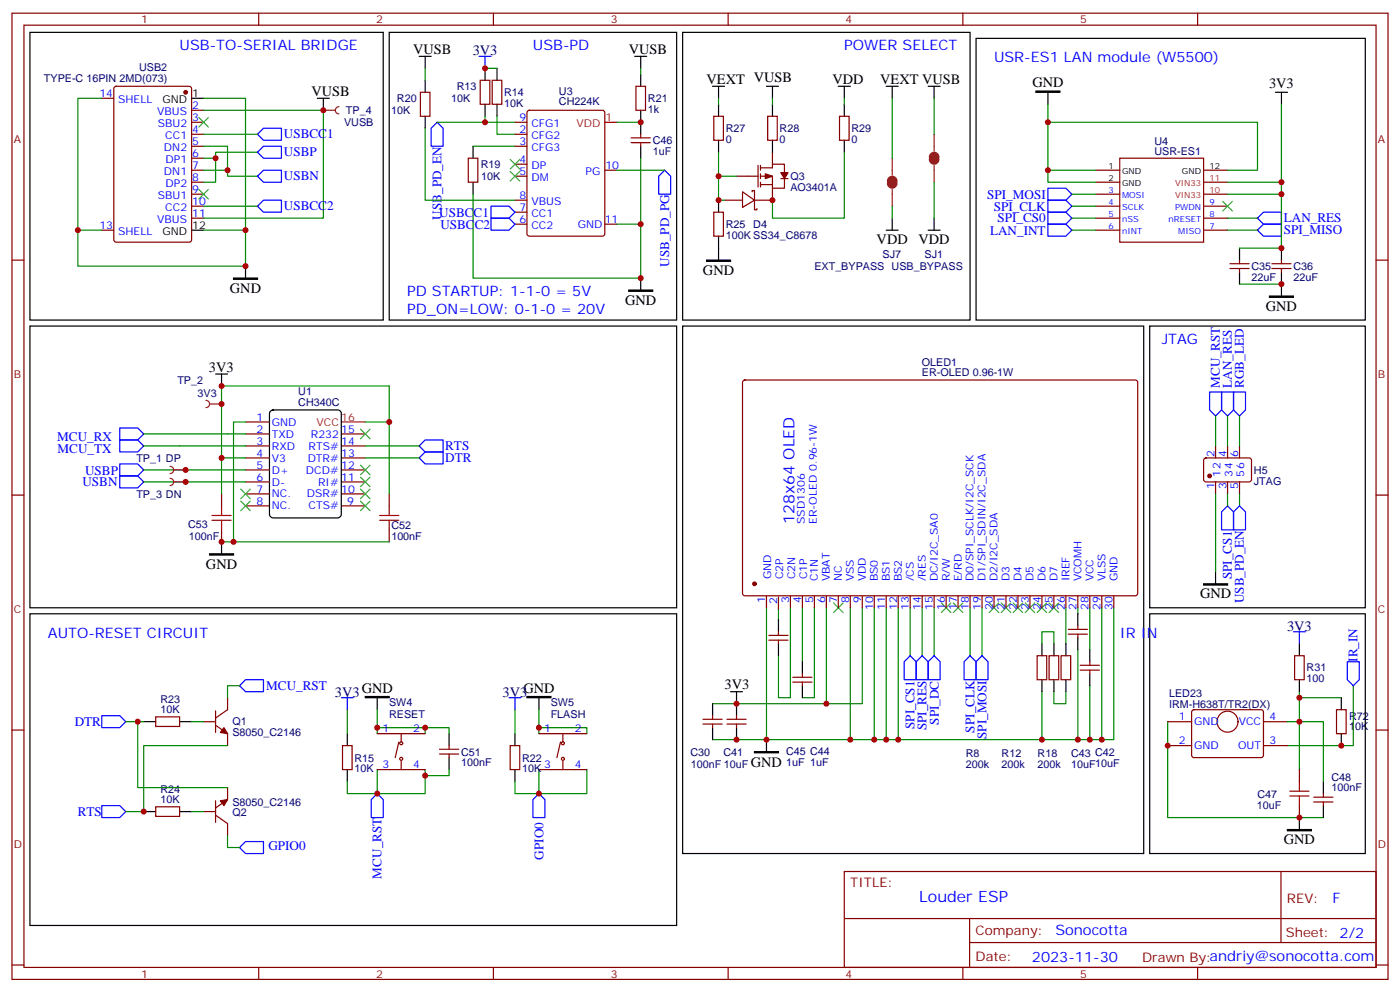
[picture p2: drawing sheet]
<svg xmlns="http://www.w3.org/2000/svg" width="412mm" height="292mm" viewBox="0 0 412 292" stroke-linecap="round" stroke-linejoin="round" font-family="sans-serif">
<g fill="none" stroke="#870000" stroke-width=".35">
<path d="M3.5 3.9h405.4v284.3h-405.4zM7.1 7.4h398.2v277.3h-398.2zM76.2 3.9v3.5M145.3 3.9v3.5M214.5 3.9v3.5M283.6 3.9v3.5M352.8 3.9v3.5M322.8 50.1h7M322.8 53.6h7M322.8 57.2h7M329.8 46.6h24.7v24.7h-24.7zM354.5 50.1h7.1"/>
<path d="M354.5 53.6h7.1M354.5 57.2h7.1M3.5 76.6h3.6M322.8 60.7h7M322.8 64.2h7M322.8 67.7h7M354.5 60.7h7.1M354.5 64.2h7.1M354.5 67.7h7.1M362.3 79h5.6M362.3 77.6h5.6M365.1 76.6v1"/>
<path d="M365.1 79v1.1M374.6 79h5.7M374.6 77.6h5.7M377.5 76.6v1M377.5 79v1.1M405.3 76.6h3.6M3.5 145.7h3.6M405.3 145.7h3.6M3.5 214.8h3.6M405.3 214.8h3.6M248.7 256.5h156.6v28.2h-156.6zM377.3 256.5v20.9"/>
<path d="M248.7 270.3h156.5M285.6 277.4h119.6M285.6 270.3v14.1M3.5 284h3.6M76.2 284.7v3.5M145.3 284.7v3.5M214.5 284.7v3.5M283.6 284.7v3.5M352.8 284.7v3.5M405.3 284h3.6"/>
</g>
<path d="M287.5 11.3h114.7v82.9h-114.7zM308.7 27.2v3.5M375.7 27.2h3.5M377.5 27.2v3.5M365.1 73v3.6M377.5 73v3.6M365.1 80.1v3.5M377.5 80.1v7" fill="none" stroke="#000" stroke-width=".35"/>
<path d="M308.7 55.4h5.3l1.7 1.8-1.7 1.7h-5.3zM308.7 58.9h5.3l1.7 1.8-1.7 1.7h-5.3zM308.7 62.4h5.3l1.7 1.8-1.7 1.8h-5.3zM308.7 66h5.3l1.7 1.7-1.7 1.8h-5.3zM370.4 67.7l1.8-1.7h5.3v3.5h-5.3zM370.4 64.2l1.8-1.8h5.3v3.6h-5.3z" fill="none" stroke="#00f" stroke-width=".35"/>
<path d="M305.2 26.8h7v.4h-7zM373.9 87.1h7.1v.4h-7.1z" fill="#000" stroke="#000" stroke-width=".35"/>
<g fill="none" stroke="#008700" stroke-width=".35">
<path d="M308.7 30.7v19.4h14.1M308.7 36h61.7v14.1h-8.8M377.5 30.7v22.9h-15.9M308.7 50.1v3.5h14.1M315.7 57.2h7.1M377.5 53.6v3.6h-15.9M377.5 57.2v15.8h-12.4M315.7 60.7h7.1M315.7 64.2h7.1M315.7 67.7h7.1M361.6 64.2h8.8M361.6 67.7h8.8"/>
<path d="M365.1 83.6h12.4"/>
</g>
<path d="M360.2 59.3l2.8 2.8M363 59.3l-2.8 2.8" fill="none" stroke="#3c3" stroke-width=".35"/>
<path d="M60.7 117.8a1.06 1.06 0 0 1 1 1.1 1.06 1.06 0 0 1-1 1M61.7 118.9h3.6" fill="none" stroke="#8c2424" stroke-width=".35"/>
<circle cx="65.3" cy="118.9" r=".18" fill="#8c2424"/>
<g fill="none" stroke="#008700" stroke-width=".35">
<path d="M30 28.9h-7.1v38.8h7.1M60 28.9h12.3v38.8M60 32.5h35.2v31.7h-35.2M60 39.5h15.8M125.2 37.7v21.2h26.5M142.9 34.2v1.8h-14.1M142.9 36h8.8M142.9 20.1h3.5M146.4 34.2v5.3h5.3M181.7 36h7M60 43h7v8.9h8.8M60 46.6h3.5"/>
<path d="M60 50.1h7M75.8 44.8h-12.3v8.8h-3.5M139.3 57.2v24.6h49.4v-15.8h-7M139.3 43h12.4M181.7 50.1h14.1M188.7 46.6v19.4M22.9 67.7v10.6h49.4v-10.6h-12.3M60 60.7h15.8M42.3 127.7h30M42.3 131.2h30M42.3 138.3h30M65.3 134.8v10.5"/>
<path d="M72.3 124.2h-3.5v35.3M107.6 124.2h7.1v-10.6h-49.4v21.2h7M107.6 131.2h15.9M107.6 134.8h15.9M114.7 124.2v21.1M358.1 122.4v8.8M361.6 122.4v8.8M365.1 122.4v8.8M42.3 141.8h30M65.3 159.5h49.4M358.1 145.3v23M361.6 145.3v3.6"/>
<path d="M365.1 145.3v3.6M225.8 178.9v38.8h102.3v-38.8M229.3 179.2v3.2M232.8 178.9v26.4h-3.5v-12.3M236.4 178.9v15.8M239.9 178.9v26.4h-3.5M243.4 178.9v28.2h-33.5M250.5 178.9v38.8M254 178.9v28.2h-10.6M257.5 178.9v38.8M261.1 178.9v38.8M264.6 178.9v38.8"/>
<path d="M268.1 178.9v14.1M271.6 178.9v14.1M275.2 178.9v14.1M285.8 178.9v14.1M289.3 178.9v14.1M314 178.9v10.5M317.5 178.9v1.7M321 178.9v12.3M324.6 178.9v38.8M306.9 189.4v-3.5h3.5v3.5M317.5 191.2v26.5M37 212.4h5.3"/>
<path d="M40.6 212.4v19.4h26.4M56.4 212.4h3.6M67 219.4h-24.7v19.4h-5.3M70.6 201.8h-3.6v3.5M102.3 208.8v7.1M111.1 214.1h14.1v1.8M111.1 208.8v7.1M125.2 214.1h7.1v1.8M151.7 208.8v7.1M158.7 214.1h14.2v1.8M158.7 208.8v7.1M209.9 217.7h15.9"/>
<path d="M306.9 203.6v14.1M310.4 203.6v3.5h3.6v-3.5M321 201.8v15.9M56.4 238.8h3.6M102.3 230v3.5h8.8M111.1 226.5v7h14.1v-7M132.3 226.5v1.7h-7.1M151.7 230v3.5h7M158.7 226.5v7h14.2v-7M67 245.9v3.5h3.6"/>
</g>
<g fill="none" stroke="#000" stroke-width=".35">
<path d="M8.8 9.5h104.1v84.7h-104.1zM114.7 9.5h84.6v84.7h-84.6zM123.5 16.6h3.5M125.2 16.6v3.5M187 16.6h3.5M188.7 16.6v3.5M56.4 28.9h3.6M93.5 28.9h3.5M95.2 28.9v3.6M125.2 23.6v3.6M125.2 34.2v3.5M142.9 20.1v3.5"/>
<path d="M142.9 30.7v3.5M146.4 20.1v3.5M146.4 30.7v3.5M188.7 21.9v3.5M188.7 32.5v7M139.3 43v3.6M139.3 53.6v3.6M188.7 43v3.6M56.4 67.7h3.6M72.3 78.3v3.5M8.8 96h190.5v82.9h-190.5zM188.7 81.8v3.6"/>
<path d="M201.1 96h135.8v155.2h-135.8zM338.7 96h63.5v82.9h-63.5zM63.5 110.1h3.5M65.3 110.1v3.5M79.6 121.1l.8-.5h19.1l.8 .5 .2 .6v29.6l-.4 .9-.6 .2h-19.1l-.8-.5-.2-.6v-29.6zM65.3 159.5v3.5M358.1 168.3v3.5M8.8 180.6h190.5v91.7h-190.5zM229.3 182.4v3.5M229.3 189.4v3.6M236.4 194.7v3.6M306.9 189.4v3.6"/>
<path d="M310.4 189.4v3.6M314 189.4v3.6M317.5 180.6v3.5M317.5 187.7v3.5M321 191.2v3.5M321 198.3v3.5M42.3 212.4h3.6M52.9 212.4h3.5M102.3 215.9v3.5M111.1 205.3v3.5M132.3 215.9v3.5M151.7 215.9v3.5"/>
<path d="M158.7 205.3v3.5M209.9 207.1v3.5M209.9 214.1v3.6M215.2 203.6h3.5M217 203.6v7M217 214.1v3.6M225.8 217.7v3.5M236.4 201.8v3.5M306.9 200v3.6M310.4 200v3.6M314 200v3.6M42.3 238.8h3.6"/>
<path d="M52.9 238.8h3.5M102.3 226.5v3.5M132.3 223v3.5M151.7 226.5v3.5"/>
</g>
<g fill="none" stroke="#870000" stroke-width=".35">
<path d="M30 28.9h3.5M33.7 25.6l.5-.2h21.5l.7 .4v44.8l-.4 .6-21.8 .1-.6-.5-.1-44.7zM56.4 32.5h3.6M56.4 36h3.6M56.4 39.5h3.6M123.8 27.2h2.8v7h-2.8zM141.5 23.6h2.8v7.1h-2.8zM145 23.6h2.8v7.1h-2.8zM151.7 36h3.5M151.7 39.5h3.5M155.5 32.7l.4-.2h21.5l.7 .4 .1 35.9-.5 .6-21.8 .1-.6-.5-.1-35.8zM187.3 25.4h2.8v7.1h-2.8z"/>
<path d="M188.7 39.5v1.1M56.4 43h3.6M56.4 46.6h3.6M56.4 50.1h3.6M56.4 53.6h3.6M56.4 57.2h3.6M137.9 46.6h2.9v7h-2.9zM151.7 43h3.5M151.7 48.3h3.5M151.7 51.9h3.5M151.7 58.9h3.5M178.2 50.1h3.5"/>
<path d="M185.9 42h5.7M185.9 40.6h5.7M188.7 42v1M30 67.7h3.5M56.4 60.7h3.6M56.4 64.2h3.6M151.7 66h3.5M151.7 62.4h3.5M178.2 66h3.5M219 112l.4-.2 115.3 .1 .4 .6v62.4l-.7 .4h-115.2l-.5-.7v-62.1zM72.3 127.7h7.1M72.3 131.2h7.1"/>
<path d="M72.3 134.8h7.1M72.3 138.3h7.1M72.3 124.2h7.1M100.5 127.7h7.1M100.5 131.2h7.1M100.5 134.8h7.1M100.5 138.3h7.1M354.8 135l.4-.2h13l.5 .7-.1 5.9-.7 .4h-12.9l-.5-.7v-5.6zM358.1 131.2v3.6M361.6 131.2v3.6M365.1 131.2v3.6M65.3 145.3v3.6"/>
<path d="M65.3 155.9v3.6M72.3 141.8h7.1M72.3 145.3h7.1M72.3 148.9h7.1M100.5 141.8h7.1M100.5 145.3h7.1M100.5 148.9h7.1M114.7 145.3v3.6M114.7 155.9v3.6M358.1 141.8v3.5M361.6 141.8v3.5M365.1 141.8v3.5"/>
<path d="M225.8 175.3v3.6M229.3 175.7v3.5M232.8 175.3v3.6M236.4 175.3v3.6M239.9 175.3v3.6M243.4 175.3v3.6M246.9 175.3v3.6M250.5 175.3v3.6M254 175.3v3.6M257.5 175.3v3.6M261.1 175.3v3.6M264.6 175.3v3.6"/>
<path d="M268.1 175.3v3.6M271.6 175.3v3.6M275.2 175.3v3.6M278.7 175.3v3.6M282.2 175.3v3.6M285.8 175.3v3.6M289.3 175.3v3.6M292.8 175.3v3.6M296.3 175.3v3.6M299.9 175.3v3.6M303.4 175.3v3.6M306.9 175.3v3.6"/>
<path d="M310.4 175.3v3.6M314 175.3v3.6M317.5 175.3v3.6M321 175.3v3.6M324.6 175.3v3.6M328.1 175.3v3.6M226.5 188.4h5.6M226.5 187h5.6M229.3 185.9v1.1M229.3 188.4v1M233.5 199.3h5.7M236.4 198.3v1"/>
<path d="M305.5 193h2.8v7h-2.8zM309 193h2.9v7h-2.9zM312.6 193h2.8v7h-2.8zM314.7 185.2h5.6M314.7 186.6h5.6M317.5 184.1v1.1M317.5 186.6v1.1M318.2 195.8h5.6M318.2 197.2h5.6M321 194.7v1.1M321 197.2v1.1M45.9 211h7v2.8h-7z"/>
<path d="M60 212.4h3.5M63.5 213.4l3.5 2.5v3.5M63.5 209.2v6.3M67 205.3v3.5l-3.5 2.5M100.9 219.4h2.8v7.1h-2.8zM111.1 215.9h14.1M117.5 218.4l-1.1 4.6M118.2 215.9v2.5M132.3 219.4v1.1M150.3 219.4h2.8v7.1h-2.8zM158.7 215.9h14.2M165.1 218.4l-1.1 4.6"/>
<path d="M165.8 215.9v2.5M207.1 213.1h5.6M207.1 211.7h5.6M209.9 210.6v1.1M209.9 213.1v1M214.1 213.1h5.7M214.1 211.7h5.7M217 210.6v1.1M217 213.1v1M233.5 200.7h5.7M236.4 200.7v1.1M45.9 237.4h7v2.8h-7z"/>
<path d="M60 238.8h3.5M63.5 239.9l3.5 2.5v3.5M63.5 235.7v6.3M67 231.8v3.5l-3.5 2.5M111.1 226.5h14.1M118.2 224v2.5M129.5 221.9h5.6M129.5 220.5h5.6M132.3 221.9v1.1M158.7 226.5h14.2M165.8 224v2.5"/>
<circle cx="118.2" cy="218.7" r=".44"/>
<circle cx="165.8" cy="218.7" r=".44"/>
<circle cx="118.2" cy="223.3" r=".44"/>
<circle cx="165.8" cy="223.3" r=".44"/>
</g>
<g fill="none" stroke="#3c3" stroke-width=".35">
<path d="M58.6 34.6l2.8 2.8M61.4 34.6l-2.8 2.8M58.6 55.7l2.8 2.9M61.4 55.7l-2.8 2.9M150.3 50.4l2.8 2.9M150.3 46.9l2.8 2.8M153.1 50.4l-2.8 2.9M153.1 46.9l-2.8 2.8M106.2 126.3l2.8 2.8M106.2 136.9l2.8 2.8M109 126.3l-2.8 2.8M109 136.9l-2.8 2.8"/>
<path d="M70.9 147.5l2.8 2.8M70.9 143.9l2.8 2.9M73.7 147.5l-2.8 2.8M73.7 143.9l-2.8 2.9M106.2 140.4l2.8 2.8M106.2 143.9l2.8 2.9M106.2 147.5l2.8 2.8M109 140.4l-2.8 2.8M109 143.9l-2.8 2.9M109 147.5l-2.8 2.8M245.5 177.4l2.9 2.9M248.4 177.4l-2.9 2.9"/>
<path d="M277.3 177.4l2.8 2.9M280.1 177.4l-2.8 2.9M280.8 177.4l2.8 2.9M283.6 177.4l-2.8 2.9M291.4 177.4l2.8 2.9M294.2 177.4l-2.8 2.9M294.9 177.4l2.8 2.9M297.7 177.4l-2.8 2.9M298.4 177.4l2.9 2.9M301.3 177.4l-2.9 2.9M302 177.4l2.8 2.9M304.8 177.4l-2.8 2.9"/>
<path d="M305.5 177.4l2.8 2.9M308.3 177.4l-2.8 2.9M309 177.4l2.9 2.9M311.9 177.4l-2.9 2.9"/>
</g>
<g fill="none" stroke="#00f" stroke-width=".35">
<path d="M141.1 16.6h3.5M142.9 16.6v3.5M75.8 39.5l1.8-1.8h5.3v3.6h-5.3zM128.8 36l1.7 1.7v5.3h-3.5v-5.3zM75.8 44.8l1.8-1.8h5.3v3.6h-5.3zM75.8 51.9l1.8-1.8h5.3v3.5h-5.3zM195.8 50.1l1.8 1.8v5.3h-3.6v-5.3zM75.8 60.7l1.8-1.8h5.3v3.5h-5.3zM144.6 64.2h5.3l1.8 1.8-1.8 1.7h-5.3zM144.6 60.7h5.3l1.8 1.7-1.8 1.8h-5.3zM356.3 115.4h3.5v5.2l-1.7 1.8-1.8-1.8zM359.8 115.4h3.6v5.2l-1.8 1.8-1.8-1.8z"/>
<path d="M363.4 115.4h3.5v5.2l-1.8 1.8-1.7-1.8zM35.3 136.5h5.3l1.7 1.8-1.7 1.8h-5.3zM35.3 129.5h5.3l1.7 1.7-1.7 1.8h-5.3zM35.3 125.9h5.3l1.7 1.8-1.7 1.8h-5.3zM123.5 134.8l1.7-1.8h5.3v3.5h-5.3zM123.5 131.2l1.7-1.7h5.3v3.5h-5.3zM35.3 140.1h5.3l1.7 1.7-1.7 1.8h-5.3zM361.6 148.9l1.8 1.7v5.3h-3.6v-5.3zM365.1 148.9l1.8 1.7v5.3h-3.5v-5.3zM268.1 193l1.8 1.7v5.3h-3.6v-5.3zM271.6 193l1.8 1.7v5.3h-3.5v-5.3zM275.2 193l1.7 1.7v5.3h-3.5v-5.3z"/>
<path d="M285.8 193l1.7 1.7v5.3h-3.5v-5.3zM287.5 194.7l1.8-1.7 1.7 1.7v5.3h-3.5zM30 210.6h5.3l1.7 1.8-1.7 1.7h-5.3zM70.6 201.8l1.7-1.8h5.3v3.6h-5.3zM100.5 205.3h3.6M102.3 205.3v3.5M149.9 205.3h3.6M151.7 205.3v3.5M30 237.1h5.3l1.7 1.7-1.7 1.8h-5.3zM111.1 233.5l1.8 1.8v5.3h-3.5v-5.3zM158.7 233.5l1.8 1.8v5.3h-3.5v-5.3zM70.6 249.4l1.7-1.8h5.3v3.6h-5.3z"/>
</g>
<path d="M68.8 81.8h7v.4h-7zM185.2 85.4h7.1v.3h-7.1zM61.7 163h7.1v.3h-7.1zM354.5 171.8h7.1v.4h-7.1zM107.6 205h7.1v.3h-7.1zM155.2 205h7.1v.3h-7.1zM222.2 221.2h7.1v.3h-7.1z" fill="#000" stroke="#000" stroke-width=".35"/>
<g fill="#870000" stroke="#870000" stroke-width=".35">
<path d="M66 214.1l1 1.8-2.1-.4z"/>
<path d="M64.9 235.7l2.1-.4-1 1.8z"/>
<circle cx="222.2" cy="171.8" r=".53"/>
<circle cx="356.3" cy="140.1" r=".53"/>
<circle cx="54.7" cy="27.2" r=".53"/>
</g>
<path d="M178.2 36h3.5M100.5 124.2h7.1" fill="none" stroke="#f00" stroke-width=".35"/>
<path d="M62.4 153.1h5.7M62.4 151.7h5.7M65.3 148.9v2.8M65.3 153.1v2.8M111.8 153.1h5.7M111.8 151.7h5.7M114.7 148.9v2.8M114.7 153.1v2.8" fill="none" stroke="#a10000" stroke-width=".35"/>
<path d="M50.1 137.2a1.06 1.06 0 0 1 1.1 1.1 1.06 1.06 0 0 1-1.1 1M51.2 138.3h3.5" fill="none" stroke="#8c2424" stroke-width=".35"/>
<circle cx="54.7" cy="138.3" r=".18" fill="#8c2424"/>
<path d="M50.1 140.8a1.06 1.06 0 0 1 1.1 1 1.06 1.06 0 0 1-1.1 1.1M51.2 141.8h3.5" fill="none" stroke="#8c2424" stroke-width=".35"/>
<circle cx="54.7" cy="141.8" r=".18" fill="#8c2424"/>
<path d="M95.2 32.5h3.6M99.8 31.4a1.06 1.06 0 0 0-1 1.1 1.06 1.06 0 0 0 1 1" fill="none" stroke="#8c2424" stroke-width=".35"/>
<circle cx="95.3" cy="32.5" r=".18" fill="#8c2424"/>
<g fill="none" stroke="#008700" stroke-width=".35">
<path d="M125.2 20.1v3.5M188.7 20.1v1.8M211.7 28.9v1.8M227.5 28.9v1.8M248.7 28.9v1.8M262.8 28.9v17.7M275.2 28.9v10.6M211.7 44.8v7.1M217 51.9h-5.3v7h1.7M248.7 44.8v19.4h-21.2v-5.3M275.2 53.6v10.6M262.8 60.7v3.5"/>
<path d="M344 212.4v28.2h45.8M379.2 212.4h10.6v17.6M382.8 205.3h12.3M382.8 203.6v22.9M398.6 201.8v17.6h-19.4"/>
</g>
<g fill="none" stroke="#000" stroke-width=".35">
<path d="M201.1 9.5h84.7v84.7h-84.7zM209.9 25.4h3.5M211.7 25.4v3.5M211.7 30.7v3.5M225.8 25.4h3.5M227.5 25.4v3.5M227.5 30.7v3.5M246.9 25.4h3.6M248.7 25.4v3.5M248.7 30.7v3.5M261.1 25.4h3.5M262.8 25.4v3.5"/>
<path d="M273.4 25.4h3.5M275.2 25.4v3.5M211.7 41.3v3.5M211.7 58.9v3.5M227.5 41.3v3.5M248.7 41.3v3.5M211.7 69.5v7.1M261.1 67.7h3.5M262.8 64.2v3.5M273.4 67.7h3.5M275.2 64.2v3.5M338.7 180.6h63.5v70.6h-63.5z"/>
<path d="M382.8 189.4v3.6M382.8 200v3.6M395.1 205.3v3.5M395.1 215.9v3.5M389.8 230v3.5M389.8 237.1v3.5M382.8 240.6v3.5"/>
</g>
<g fill="none" stroke="#870000" stroke-width=".35">
<path d="M210.3 34.2h2.8v7.1h-2.8zM226.1 34.2h2.9v7.1h-2.9zM247.3 34.2h2.8v7.1h-2.8zM213.4 58.9h5.3M217 51.9h6.3M218.7 56.4l3.5 2.5-3.5 2.1zM221.5 56.4v-.3h.7v2.8M222.2 58.9v2.8h.8v-.3M223.3 48.7v6.3M224 49.4h3.5v-1.1h3.6v2.5M224 51.9h3.5v3.5M224 54.3h3.5"/>
<path d="M224 48.7v1.4M224 51.2v1.4M224 53.6v1.4M227.5 55.4v3.5h-5.3M227.5 44.8v3.5M230 52.6h2.1M231.1 52.6v2.8h-3.6M210.3 62.4h2.8v7.1h-2.8zM381.4 193h2.8v7h-2.8zM344 212.4h7M344 219.4h7M351.2 209.1l.5-.3 20 .1 .5 .6-.1 13-.6 .5-20.1-.1-.4-.7v-12.7z"/>
<path d="M372.2 212.4h7M372.2 219.4h7M393.7 208.8h2.8v7.1h-2.8zM382.8 226.5v3.5M382.8 237.1v3.5M387 234.6h5.6M387 236h5.6M389.8 233.5v1.1M389.8 236v1.1"/>
<circle cx="361.6" cy="212.4" r="3.1"/>
</g>
<path d="M208.1 76.6h7.1v.3h-7.1zM379.2 244.1h7.1v.4h-7.1z" fill="#000" stroke="#000" stroke-width=".35"/>
<g fill="#870000" stroke="#870000" stroke-width=".35">
<path d="M225.4 51.2l2.1 .7-2.1 .7z"/>
<path d="M230 50.8h2.1l-1 1.8z"/>
</g>
<path d="M262.1 53.3a.71 .71 0 0 1 .7-.7 .71 .71 0 0 1 .7 .7M262.1 54a.71 .71 0 0 0 .7 .7 .71 .71 0 0 0 .7-.7M274.5 46.2a.71 .71 0 0 1 .7-.7 .71 .71 0 0 1 .7 .7M274.5 46.9a.71 .71 0 0 0 .7 .7 .71 .71 0 0 0 .7-.7" fill="none" stroke="#8c2424" stroke-width="1.8"/>
<path d="M275.2 39.5v4.9M262.8 46.6v4.9M262.8 55.7v5M275.2 48.7v4.9" fill="none" stroke="#8c2424" stroke-width=".35"/>
<path d="M379.9 234.2h5.7M379.9 232.8h5.7M382.8 230v2.8M382.8 234.2v2.9" fill="none" stroke="#a10000" stroke-width=".35"/>
<path d="M381 185.9h3.5M382.8 185.9v3.5M396.9 194.7h3.5v5.3l-1.8 1.8-1.7-1.8z" fill="none" stroke="#00f" stroke-width=".35"/>
<g fill="#c00">
<circle cx="308.7" cy="50.1" r=".88"/>
<circle cx="308.7" cy="36" r=".88"/>
<circle cx="377.5" cy="53.6" r=".88"/>
<circle cx="377.5" cy="57.1" r=".88"/>
<circle cx="377.5" cy="73" r=".88"/>
<circle cx="377.5" cy="83.6" r=".88"/>
<circle cx="65.3" cy="118.9" r=".88"/>
<circle cx="306.9" cy="217.7" r=".88"/>
<circle cx="264.6" cy="217.7" r=".88"/>
<circle cx="261.1" cy="217.7" r=".88"/>
<circle cx="257.5" cy="217.7" r=".88"/>
<circle cx="250.5" cy="217.7" r=".88"/>
<circle cx="243.4" cy="207.1" r=".88"/>
<circle cx="217" cy="207.1" r=".88"/>
<circle cx="217" cy="217.7" r=".88"/>
<circle cx="324.6" cy="217.7" r=".88"/>
<circle cx="321" cy="217.7" r=".88"/>
<circle cx="317.5" cy="217.7" r=".88"/>
<circle cx="225.8" cy="217.7" r=".88"/>
<circle cx="158.8" cy="233.5" r=".88"/>
<circle cx="111.1" cy="233.5" r=".88"/>
<circle cx="22.9" cy="67.7" r=".88"/>
<circle cx="72.3" cy="78.3" r=".88"/>
<circle cx="72.3" cy="67.7" r=".88"/>
<circle cx="95.3" cy="32.5" r=".88"/>
<circle cx="63.5" cy="46.6" r=".88"/>
<circle cx="67" cy="50.1" r=".88"/>
<circle cx="42.3" cy="238.8" r=".88"/>
<circle cx="40.6" cy="212.4" r=".88"/>
<circle cx="158.8" cy="214.1" r=".88"/>
<circle cx="111.1" cy="214.1" r=".88"/>
<circle cx="125.2" cy="214.1" r=".88"/>
<circle cx="125.2" cy="228.2" r=".88"/>
<circle cx="65.3" cy="134.8" r=".88"/>
<circle cx="65.3" cy="159.5" r=".88"/>
<circle cx="114.7" cy="124.2" r=".88"/>
<circle cx="68.8" cy="159.5" r=".88"/>
<circle cx="142.9" cy="36" r=".88"/>
<circle cx="188.7" cy="81.8" r=".88"/>
<circle cx="188.7" cy="66" r=".88"/>
<circle cx="188.7" cy="36" r=".88"/>
<circle cx="142.9" cy="20.1" r=".88"/>
<circle cx="65.3" cy="113.6" r=".88"/>
<circle cx="54.7" cy="138.3" r=".88"/>
<circle cx="54.7" cy="141.8" r=".88"/>
<circle cx="227.5" cy="58.9" r=".88"/>
<circle cx="211.7" cy="58.9" r=".88"/>
<circle cx="211.7" cy="51.9" r=".88"/>
<circle cx="382.8" cy="205.3" r=".88"/>
<circle cx="395.1" cy="219.4" r=".88"/>
<circle cx="382.8" cy="212.4" r=".88"/>
<circle cx="344" cy="219.4" r=".88"/>
<circle cx="382.8" cy="240.6" r=".88"/>
</g>
<g font-size="4.6" fill="#00f">
<text x="234.1" y="154.2" transform="rotate(-90 234.1 154.2)">128x64 OLED</text>
<text x="270.8" y="265.5">Louder ESP</text>
</g>
<g font-size="4.2" fill="#00f">
<text x="52.9" y="14.8">USB-TO-SERIAL BRIDGE</text>
<text x="157" y="14.8">USB-PD</text>
<text x="248.7" y="14.8">POWER SELECT</text>
<text x="292.8" y="18.3">USR-ES1 LAN module (W5500)</text>
<text x="119.9" y="87.1">PD STARTUP: 1-1-0 = 5V</text>
<text x="119.9" y="92.4">PD_ON=LOW: 0-1-0 = 20V</text>
<text x="342.2" y="101.2">JTAG</text>
<text x="14.1" y="187.7">AUTO-RESET CIRCUIT</text>
<text x="329.8" y="187.7">IR IN</text>
<text x="392.5" y="265.7">F</text>
<text x="310.9" y="275.3">Sonocotta</text>
<text x="304" y="283.1">2023-11-30</text>
</g>
<g font-size="4.2">
<text x="121.7" y="15.9">VUSB</text>
<text x="185.2" y="15.9">VUSB</text>
<text x="91.7" y="28.2">VUSB</text>
<text x="208.1" y="24.7">VEXT VUSB</text>
<text x="245.2" y="24.7">VDD</text>
<text x="259.3" y="24.7">VEXT VUSB</text>
<text x="304.1" y="25.7">GND</text>
<text x="373.8" y="26">3V3</text>
<text x="258.2" y="71.8">VDD</text>
<text x="270.6" y="71.8">VDD</text>
<text x="207.1" y="80.9">GND</text>
<text x="67.7" y="86.2">GND</text>
<text x="184.1" y="89.7">GND</text>
<text x="372.9" y="91.5">GND</text>
<text x="61.5" y="109.4">3V3</text>
<text x="60.7" y="167.3">GND</text>
<text x="353.5" y="176.1">GND</text>
<text x="106.5" y="203.9">GND</text>
<text x="154.2" y="203.9">GND</text>
<text x="213.4" y="202.8">3V3</text>
<text x="221.2" y="225.6">GND</text>
<text x="378.2" y="248.4">GND</text>
</g>
<g font-size="4.2" fill="#000080">
<text x="139.2" y="16.3">3V3</text>
<text x="379.1" y="185.6">3V3</text>
<text x="98.7" y="205">3V3</text>
<text x="148.1" y="205">3V3</text>
</g>
<g font-size="3.9" fill="#00f">
<text x="83.6" y="40.7">USBCC1</text>
<text x="83.6" y="46">USBP</text>
<text x="83.6" y="53">USBN</text>
<text x="290.8" y="58.4">SPI_MOSI</text>
<text x="83.6" y="61.9">USBCC2</text>
<text x="129.4" y="63.7">USBCC1</text>
<text x="130" y="64.7" transform="rotate(-90 130 64.7)">USB_PD_EN</text>
<text x="292.8" y="62">SPI_CLK</text>
<text x="293.8" y="65.5">SPI_CS0</text>
<text x="378.2" y="65.4">LAN_RES</text>
<text x="129.7" y="67.4">USBCC2</text>
<text x="291.6" y="69">LAN_INT</text>
<text x="378.2" y="68.9">SPI_MISO</text>
<text x="197.1" y="78.6" transform="rotate(-90 197.1 78.6)">USB_PD_PG</text>
<text x="359.3" y="114.1" transform="rotate(-90 359.3 114.1)">MCU_RST</text>
<text x="362.8" y="114.1" transform="rotate(-90 362.8 114.1)">LAN_RES</text>
<text x="366.4" y="114.1" transform="rotate(-90 366.4 114.1)">RGB_LED</text>
<text x="16.9" y="129.8">MCU_RX</text>
<text x="17" y="133.3">MCU_TX</text>
<text x="131.1" y="135.9">DTR</text>
<text x="131.1" y="132.4">RTS</text>
<text x="24.3" y="143.1">USBN</text>
<text x="25.1" y="139.7">USBP</text>
<text x="362.9" y="170.4" transform="rotate(-90 362.9 170.4)">SPI_CS1</text>
<text x="366.4" y="177.5" transform="rotate(-90 366.4 177.5)">USB_PD_EN</text>
<text x="399.9" y="194.8" transform="rotate(-90 399.9 194.8)">IR_IN</text>
<text x="78.4" y="202.9">MCU_RST</text>
<text x="22" y="213.6">DTR</text>
<text x="269.4" y="214.5" transform="rotate(-90 269.4 214.5)">SPI_CS1</text>
<text x="272.9" y="215" transform="rotate(-90 272.9 215)">SPI_RES</text>
<text x="276.6" y="213.3" transform="rotate(-90 276.6 213.3)">SPI_DC</text>
<text x="287" y="215.6" transform="rotate(-90 287 215.6)">SPI_CLK</text>
<text x="290.6" y="217.5" transform="rotate(-90 290.6 217.5)">SPI_MOSI</text>
<text x="22.9" y="240.1">RTS</text>
<text x="79.1" y="250.1">GPIO0</text>
<text x="160.1" y="253" transform="rotate(-90 160.1 253)">GPIO0</text>
<text x="112.4" y="258.5" transform="rotate(-90 112.4 258.5)">MCU_RST</text>
</g>
<g font-size="3.9" fill="#800">
<text x="250.5" y="261.1">TITLE:</text>
<text x="379.1" y="265.7">REV:</text>
<text x="287.4" y="275.3">Company:</text>
<text x="378.7" y="275.9">Sheet: 2/2</text>
<text x="287.4" y="282.9">Date:</text>
<text x="336.4" y="283">Drawn By:andriy@sonocotta.com</text>
</g>
<g font-size="3.2" fill="#800">
<text x="41.6" y="6.9">1</text>
<text x="110.8" y="6.9">2</text>
<text x="179.9" y="6.9">3</text>
<text x="249.1" y="6.9">4</text>
<text x="318.2" y="6.9">5</text>
<text x="4.1" y="42">A</text>
<text x="405.9" y="42">A</text>
<text x="4.1" y="111.1">B</text>
<text x="405.9" y="111.1">B</text>
<text x="4.1" y="180.3">C</text>
<text x="405.9" y="180.3">C</text>
<text x="4.1" y="249.4">D</text>
<text x="405.9" y="249.4">D</text>
<text x="41.6" y="287.7">1</text>
<text x="110.8" y="287.7">2</text>
<text x="179.9" y="287.7">3</text>
<text x="249.1" y="287.7">4</text>
<text x="318.2" y="287.7">5</text>
</g>
<g font-size="3.2" fill="#000080">
<text x="41" y="21">USB2</text>
<text x="12.9" y="24.2">TYPE-C 16PIN 2MD(073)</text>
<text x="134.6" y="26.6">R13</text>
<text x="148.5" y="28.3">R14</text>
<text x="164.6" y="27.8">U3</text>
<text x="101.9" y="33.6">TP_4</text>
<text x="115.3" y="33.6">10K</text>
<text x="116.9" y="30.1">R20</text>
<text x="132.9" y="30.1">10K</text>
<text x="148.5" y="31.5">10K</text>
<text x="164.6" y="31">CH224K</text>
<text x="190.9" y="33.3">1k</text>
<text x="190.9" y="30.1">R21</text>
<text x="101.3" y="37.1">VUSB</text>
<text x="213.8" y="38.9">R27</text>
<text x="229.7" y="38.9">R28</text>
<text x="250.8" y="38.9">R29</text>
<text x="192.3" y="45.6">1uF</text>
<text x="192.3" y="42.4">C46</text>
<text x="213.8" y="42.1">0</text>
<text x="229.7" y="42.1">0</text>
<text x="250.8" y="42.1">0</text>
<text x="340.1" y="45.5">USR-ES1</text>
<text x="340.1" y="42.6">U4</text>
<text x="141.6" y="49.4">R19</text>
<text x="141.7" y="53">10K</text>
<text x="232.8" y="53">Q3</text>
<text x="232.8" y="56.2">AO3401A</text>
<text x="213.8" y="70.3">100K SS34_C8678</text>
<text x="213.8" y="67.1">R25</text>
<text x="221.9" y="67.1">D4</text>
<text x="260" y="75.9">SJ7</text>
<text x="272.3" y="75.9">SJ1</text>
<text x="239.9" y="79.5">EXT_BYPASS USB_BYPASS</text>
<text x="368.7" y="82.7">22uF</text>
<text x="368.7" y="79.5">C35</text>
<text x="381" y="82.7">22uF</text>
<text x="381" y="79.5">C36</text>
<text x="271.5" y="107.6">OLED1</text>
<text x="52.3" y="113">TP_2</text>
<text x="271.5" y="110.8">ER-OLED 0.96-1W</text>
<text x="58.2" y="116.8">3V3</text>
<text x="87.9" y="119.6">CH340C</text>
<text x="87.9" y="116.3">U1</text>
<text x="40.2" y="135.9">TP_1 DP</text>
<text x="369.4" y="142.7">JTAG</text>
<text x="369.4" y="139.4">H5</text>
<text x="40.2" y="146.5">TP_3 DN</text>
<text x="55.4" y="155.3">C53</text>
<text x="115.3" y="155.6">C52</text>
<text x="55.6" y="158.8">100nF</text>
<text x="115.3" y="158.9">100nF</text>
<text x="384.9" y="197.6">R31</text>
<text x="384.9" y="200.7">100</text>
<text x="47.3" y="209.9">10K</text>
<text x="47.3" y="206.8">R23</text>
<text x="114.6" y="207.9">SW4</text>
<text x="162.2" y="207.9">SW5</text>
<text x="344.4" y="208.2">IRM-H638T/TR2(DX)</text>
<text x="344.4" y="205">LED23</text>
<text x="68.4" y="213.4">Q1</text>
<text x="114.6" y="211.3">RESET</text>
<text x="162.2" y="211.3">FLASH</text>
<text x="397.4" y="214.9">10K</text>
<text x="397.4" y="211.7">R72</text>
<text x="68.4" y="216.6">S8050_C2146</text>
<text x="104.4" y="227.3">10K</text>
<text x="104.4" y="224.1">R15</text>
<text x="135.8" y="225.6">100nF</text>
<text x="135.8" y="222.4">C51</text>
<text x="153.8" y="227.3">10K</text>
<text x="153.8" y="224.1">R22</text>
<text x="203.4" y="222.3">C30</text>
<text x="203.5" y="225.9">100nF 10uF</text>
<text x="213.1" y="222.3">C41</text>
<text x="231.6" y="225.6">1uF 1uF</text>
<text x="231.6" y="222.3">C45 C44</text>
<text x="284.5" y="225.9">200k</text>
<text x="284.5" y="222.7">R8</text>
<text x="295.1" y="225.9">200k</text>
<text x="295.1" y="222.7">R12</text>
<text x="305.6" y="225.9">200k</text>
<text x="305.6" y="222.7">R18</text>
<text x="315.5" y="225.9">10uF10uF</text>
<text x="315.5" y="222.7">C43 C42</text>
<text x="47.3" y="233.3">R24</text>
<text x="392.2" y="232.9">100nF</text>
<text x="392.2" y="229.7">C48</text>
<text x="47.3" y="236.4">10K</text>
<text x="68.4" y="237.1">S8050_C2146</text>
<text x="370.2" y="238.2">10uF</text>
<text x="370.4" y="235">C47</text>
<text x="68.4" y="240.2">Q2</text>
</g>
<g font-size="3.2" fill="#00f">
<text x="29.3" y="28.6">14</text>
<text x="34.8" y="30.3">SHELL</text>
<text x="46.3" y="33.9">VBUS</text>
<text x="56.6" y="32.1">2</text>
<text x="56.6" y="35.6">3</text>
<text x="153" y="35.6">9</text>
<text x="46.5" y="37.4">SBU2</text>
<text x="48.7" y="40.9">CC1</text>
<text x="56.6" y="39.2">4</text>
<text x="153" y="39.2">2</text>
<text x="156.5" y="40.9">CFG2</text>
<text x="156.5" y="37.4">CFG1</text>
<text x="48.3" y="44.4">DN2</text>
<text x="48.8" y="48">DP1</text>
<text x="56.6" y="42.7">5</text>
<text x="56.6" y="46.2">6</text>
<text x="153" y="42.7">3</text>
<text x="153" y="48">4</text>
<text x="156.5" y="44.4">CFG3</text>
<text x="48.3" y="51.5">DN1</text>
<text x="56.6" y="49.7">7</text>
<text x="56.6" y="53.3">8</text>
<text x="153" y="51.5">5</text>
<text x="156.5" y="49.7">DP</text>
<text x="156.5" y="53.3">DM</text>
<text x="172.5" y="51.5">PG</text>
<text x="178.3" y="49.7">10</text>
<text x="46.5" y="58.6">SBU1</text>
<text x="48.8" y="55">DP2</text>
<text x="56.6" y="56.8">9</text>
<text x="153" y="58.6">8</text>
<text x="46.3" y="65.6">VBUS</text>
<text x="48.7" y="62.1">CC2</text>
<text x="56.6" y="60.3">10</text>
<text x="56.6" y="63.9">11</text>
<text x="153" y="65.6">6</text>
<text x="153" y="62.1">7</text>
<text x="156.5" y="63.9">CC1</text>
<text x="156.5" y="60.3">VBUS</text>
<text x="178.2" y="65.6">11</text>
<text x="29.3" y="67.4">13</text>
<text x="34.8" y="69.1">SHELL</text>
<text x="156.5" y="67.4">CC2</text>
<text x="170.2" y="67">GND</text>
<text x="75.6" y="123.8">1</text>
<text x="80.1" y="125.2">GND</text>
<text x="75.6" y="130.9">3</text>
<text x="75.6" y="127.4">2</text>
<text x="80.1" y="128.8">TXD</text>
<text x="91.6" y="128.8">R232</text>
<text x="100.5" y="127.4">15</text>
<text x="100.5" y="130.9">14</text>
<text x="75.6" y="137.9">5</text>
<text x="75.6" y="134.4">4</text>
<text x="80.1" y="135.8">V3</text>
<text x="80.1" y="132.3">RXD</text>
<text x="90.6" y="135.8">DTR#</text>
<text x="90.9" y="132.3">RTS#</text>
<text x="100.5" y="134.4">13</text>
<text x="100.5" y="137.9">12</text>
<text x="357.7" y="134.6" transform="rotate(-90 357.7 134.6)">2</text>
<text x="361.2" y="134.6" transform="rotate(-90 361.2 134.6)">4</text>
<text x="364.8" y="134.6" transform="rotate(-90 364.8 134.6)">6</text>
<text x="75.6" y="141.5">6</text>
<text x="80.1" y="142.9">D-</text>
<text x="80.1" y="139.3">D+</text>
<text x="90.1" y="139.3">DCD#</text>
<text x="93.7" y="142.9">RI#</text>
<text x="100.5" y="141.5">11</text>
<text x="359.5" y="140.5" transform="rotate(-90 359.5 140.5)">12</text>
<text x="363" y="140.5" transform="rotate(-90 363 140.5)">34</text>
<text x="366.5" y="140.5" transform="rotate(-90 366.5 140.5)">56</text>
<text x="75.6" y="148.5">8</text>
<text x="75.6" y="145">7</text>
<text x="80.1" y="149.9">NC.</text>
<text x="80.1" y="146.4">NC.</text>
<text x="90.4" y="146.4">DSR#</text>
<text x="90.9" y="149.9">CTS#</text>
<text x="100.5" y="145">10</text>
<text x="102.3" y="148.5">9</text>
<text x="357.7" y="144" transform="rotate(-90 357.7 144)">1</text>
<text x="361.2" y="144" transform="rotate(-90 361.2 144)">3</text>
<text x="364.8" y="144" transform="rotate(-90 364.8 144)">5</text>
<text x="237.1" y="154.2" transform="rotate(-90 237.1 154.2)">SSD1306</text>
<text x="240.6" y="154.2" transform="rotate(-90 240.6 154.2)">ER-OLED 0.96-1W</text>
<text x="227.2" y="170.5" transform="rotate(-90 227.2 170.5)">GND</text>
<text x="230.7" y="170.5" transform="rotate(-90 230.7 170.5)">C2P</text>
<text x="234.2" y="170.5" transform="rotate(-90 234.2 170.5)">C2N</text>
<text x="237.8" y="170.5" transform="rotate(-90 237.8 170.5)">C1P</text>
<text x="240.9" y="171.1" transform="rotate(-90 240.9 171.1)">C1N</text>
<text x="244.5" y="171.1" transform="rotate(-90 244.5 171.1)">VBAT</text>
<text x="248" y="171.1" transform="rotate(-90 248 171.1)">NC</text>
<text x="251.5" y="171.1" transform="rotate(-90 251.5 171.1)">VSS</text>
<text x="255.1" y="171.1" transform="rotate(-90 255.1 171.1)">VDD</text>
<text x="258.6" y="171.1" transform="rotate(-90 258.6 171.1)">BS0</text>
<text x="262.1" y="171.1" transform="rotate(-90 262.1 171.1)">BS1</text>
<text x="265.6" y="171.1" transform="rotate(-90 265.6 171.1)">BS2</text>
<text x="269.2" y="171.1" transform="rotate(-90 269.2 171.1)">/CS</text>
<text x="272.7" y="171.1" transform="rotate(-90 272.7 171.1)">/RES</text>
<text x="276.2" y="171.1" transform="rotate(-90 276.2 171.1)">DC/I2C_SA0</text>
<text x="279.8" y="171.1" transform="rotate(-90 279.8 171.1)">R/W</text>
<text x="283.3" y="171.1" transform="rotate(-90 283.3 171.1)">E/RD</text>
<text x="286.8" y="171.1" transform="rotate(-90 286.8 171.1)">D0/SPI_SCLK/I2C_SCK</text>
<text x="290.3" y="171.1" transform="rotate(-90 290.3 171.1)">D1/SPI_SDIN/I2C_SDA</text>
<text x="293.9" y="171.1" transform="rotate(-90 293.9 171.1)">D2/I2C_SDA</text>
<text x="297.4" y="171.1" transform="rotate(-90 297.4 171.1)">D3</text>
<text x="300.9" y="171.1" transform="rotate(-90 300.9 171.1)">D4</text>
<text x="304.4" y="171.1" transform="rotate(-90 304.4 171.1)">D5</text>
<text x="308" y="171.1" transform="rotate(-90 308 171.1)">D6</text>
<text x="311.5" y="171.1" transform="rotate(-90 311.5 171.1)">D7</text>
<text x="315" y="171.1" transform="rotate(-90 315 171.1)">IREF</text>
<text x="318.6" y="171.1" transform="rotate(-90 318.6 171.1)">VCOMH</text>
<text x="322.1" y="171.1" transform="rotate(-90 322.1 171.1)">VCC</text>
<text x="325.6" y="171.1" transform="rotate(-90 325.6 171.1)">VLSS</text>
<text x="329.1" y="171.1" transform="rotate(-90 329.1 171.1)">GND</text>
<text x="225.4" y="177.5" transform="rotate(-90 225.4 177.5)">1</text>
<text x="229" y="177.9" transform="rotate(-90 229 177.9)">2</text>
<text x="232.5" y="177.5" transform="rotate(-90 232.5 177.5)">3</text>
<text x="236" y="177.5" transform="rotate(-90 236 177.5)">4</text>
<text x="239.5" y="177.3" transform="rotate(-90 239.5 177.3)">5</text>
<text x="243.1" y="177.3" transform="rotate(-90 243.1 177.3)">6</text>
<text x="246.6" y="177.3" transform="rotate(-90 246.6 177.3)">7</text>
<text x="250.1" y="177.3" transform="rotate(-90 250.1 177.3)">8</text>
<text x="253.6" y="177.3" transform="rotate(-90 253.6 177.3)">9</text>
<text x="257.2" y="179.4" transform="rotate(-90 257.2 179.4)">10</text>
<text x="260.7" y="179.4" transform="rotate(-90 260.7 179.4)">11</text>
<text x="264.2" y="179.4" transform="rotate(-90 264.2 179.4)">12</text>
<text x="267.8" y="179.4" transform="rotate(-90 267.8 179.4)">13</text>
<text x="271.3" y="179.4" transform="rotate(-90 271.3 179.4)">14</text>
<text x="274.8" y="179.4" transform="rotate(-90 274.8 179.4)">15</text>
<text x="278.3" y="179.4" transform="rotate(-90 278.3 179.4)">16</text>
<text x="281.9" y="179.4" transform="rotate(-90 281.9 179.4)">17</text>
<text x="285.4" y="179.4" transform="rotate(-90 285.4 179.4)">18</text>
<text x="288.9" y="179.4" transform="rotate(-90 288.9 179.4)">19</text>
<text x="292.5" y="179.4" transform="rotate(-90 292.5 179.4)">20</text>
<text x="296" y="179.4" transform="rotate(-90 296 179.4)">21</text>
<text x="299.5" y="179.4" transform="rotate(-90 299.5 179.4)">22</text>
<text x="303" y="179.4" transform="rotate(-90 303 179.4)">23</text>
<text x="306.6" y="179.4" transform="rotate(-90 306.6 179.4)">24</text>
<text x="310.1" y="179.4" transform="rotate(-90 310.1 179.4)">25</text>
<text x="313.6" y="179.4" transform="rotate(-90 313.6 179.4)">26</text>
<text x="317.1" y="179.4" transform="rotate(-90 317.1 179.4)">27</text>
<text x="320.7" y="179.4" transform="rotate(-90 320.7 179.4)">28</text>
<text x="324.2" y="179.4" transform="rotate(-90 324.2 179.4)">29</text>
<text x="327.7" y="179.4" transform="rotate(-90 327.7 179.4)">30</text>
<text x="112.6" y="215.5">1</text>
<text x="121.7" y="215.5">2</text>
<text x="160.3" y="215.5">1</text>
<text x="169.3" y="215.5">2</text>
<text x="347.2" y="212">1</text>
<text x="351.7" y="213.4">GND</text>
<text x="364.9" y="213.4">VCC</text>
<text x="373.9" y="212">4</text>
<text x="347.2" y="219.1">2</text>
<text x="351.7" y="220.5">GND</text>
<text x="364.7" y="220.5">OUT</text>
<text x="373.9" y="219.1">3</text>
<text x="112.6" y="226.1">3</text>
<text x="121.7" y="226.1">4</text>
<text x="160.3" y="226.1">3</text>
<text x="169.3" y="226.1">4</text>
</g>
<g font-size="3.2">
<text x="56.6" y="28.6">1</text>
<text x="47.9" y="30.3">GND</text>
<text x="47.9" y="69.1">GND</text>
<text x="56.6" y="67.4">12</text>
</g>
<g font-size="3.2" fill="#f00">
<text x="178.3" y="35.6">1</text>
<text x="169.8" y="37.4">VDD</text>
<text x="93.2" y="125.2">VCC</text>
<text x="100.5" y="123.8">16</text>
</g>
<g font-size="2.5">
<text x="326.5" y="49.7">1</text>
<text x="326.5" y="53.3">2</text>
<text x="330.6" y="51.2">GND</text>
<text x="348.2" y="51.2">GND</text>
<text x="356.3" y="49.7">12</text>
<text x="330.6" y="54.7">GND</text>
</g>
<g font-size="2.5" fill="#f00">
<text x="356.3" y="53.3">11</text>
<text x="346.1" y="58.2">VIN33</text>
<text x="346.1" y="54.7">VIN33</text>
<text x="356.3" y="56.8">10</text>
</g>
<g font-size="2.5" fill="#00f">
<text x="326.5" y="56.8">3</text>
<text x="330.6" y="58.2">MOSI</text>
<text x="326.5" y="60.3">4</text>
<text x="326.5" y="63.9">5</text>
<text x="330.6" y="61.7">SCLK</text>
<text x="330.6" y="65.3">nSS</text>
<text x="344.2" y="65.3">nRESET</text>
<text x="346.2" y="61.7">PWDN</text>
<text x="356.3" y="63.9">8</text>
<text x="356.3" y="60.3">9</text>
<text x="326.5" y="67.4">6</text>
<text x="330.6" y="68.8">nINT</text>
<text x="347.1" y="68.8">MISO</text>
<text x="356.3" y="67.4">7</text>
</g>
</svg>
